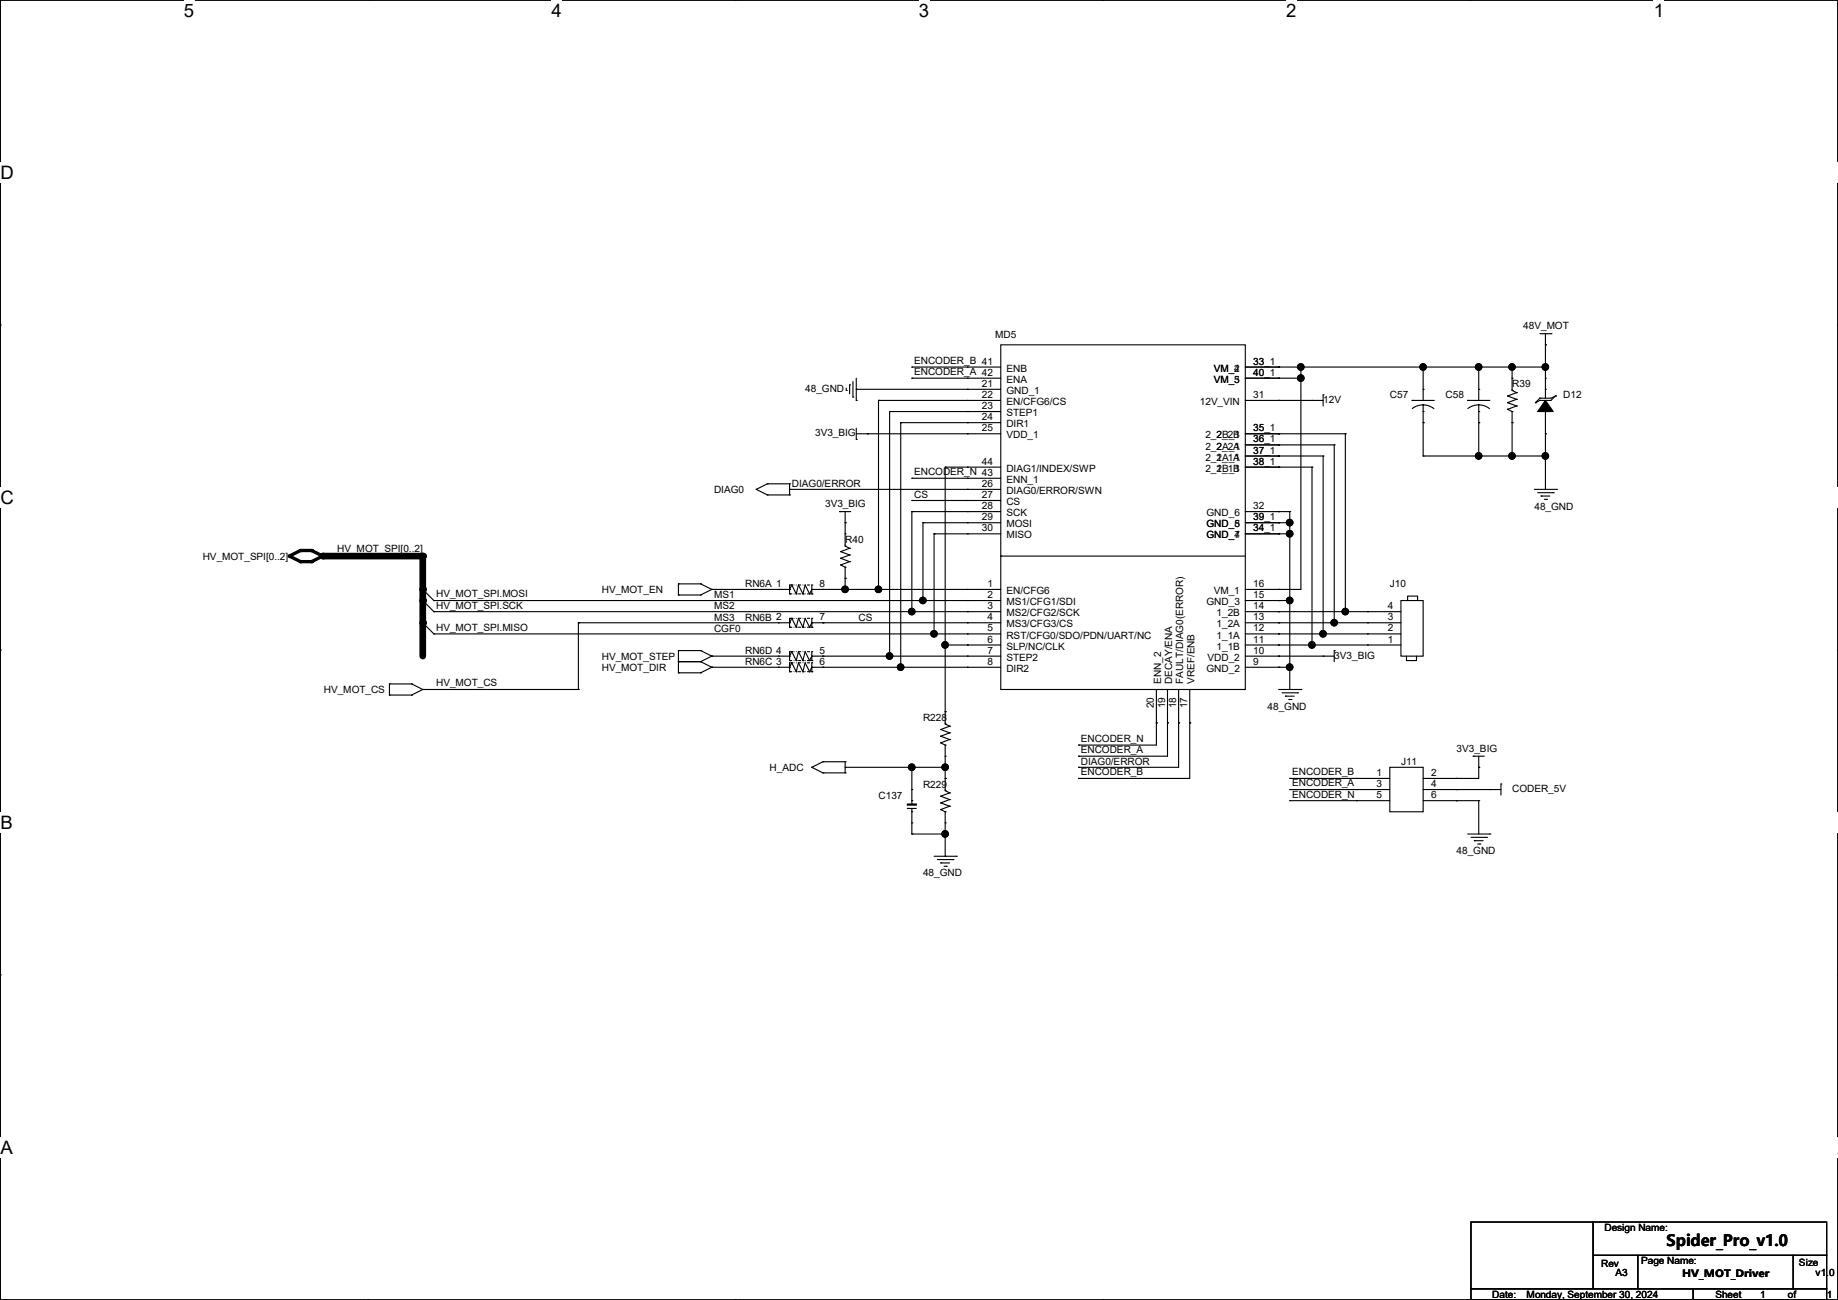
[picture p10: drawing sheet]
<svg xmlns="http://www.w3.org/2000/svg" width="420mm" height="297mm" viewBox="0 0 420 297" stroke-linecap="round" stroke-linejoin="round" font-family="sans-serif">
<path d="M.1 0h419.8v297h-419.8z" fill="none" stroke="#000" stroke-width=".25"/>
<path d="M42 0h2.4v4.8h-2.4z" fill="#fff"/>
<path d="M84 0h.1M84 297h.1" fill="none" stroke="#000" stroke-width=".25"/>
<path d="M126 0h2.4v4.8h-2.4z" fill="#fff"/>
<path d="M168 0h.1M168 297h.1" fill="none" stroke="#000" stroke-width=".25"/>
<path d="M210 0h2.3v4.8h-2.3z" fill="#fff"/>
<path d="M252 0h.1M252 297h.1" fill="none" stroke="#000" stroke-width=".25"/>
<path d="M293.9 0h2.4v4.8h-2.4z" fill="#fff"/>
<path d="M336 0h.1M336 297h.1" fill="none" stroke="#000" stroke-width=".25"/>
<g fill="#fff">
<path d="M377.9 0h2.4v4.8h-2.4z"/>
<path d="M.1 37.1h3v4.8h-3z"/>
<path d="M419.9 37.1l.1 4.8z"/>
<path d="M.1 111.3h3v4.8h-3z"/>
<path d="M419.9 111.3l.1 4.8z"/>
</g>
<path d="M.1 74.3h.1M419.9 74.3h.1" fill="none" stroke="#000" stroke-width=".25"/>
<g fill="#fff">
<path d="M.1 185.6h2.8v4.7h-2.8z"/>
<path d="M419.9 185.6l.1 4.7z"/>
</g>
<path d="M.1 148.5h.1M419.9 148.5h.1" fill="none" stroke="#000" stroke-width=".25"/>
<g fill="#fff">
<path d="M0 259.8h2.9v4.7h-2.9z"/>
<path d="M419.9 259.8h.1v4.7h-.1z"/>
</g>
<g fill="none" stroke="#000" stroke-width=".25">
<path d="M228.7 78.8h55.9v78.7h-55.9zM351.9 76.2h2.5M353.1 78.8h.1M353.1 76.2v14.8M354.4 76.2h.1M193.4 89.2h.1M193.4 88.7v.5M194.1 87.9h.1M194.1 87.9v2.1M194.9 90.7h.1M194.9 87.2v3.5M195.7 91.5h.1"/>
<path d="M195.7 88.9h.1M195.7 86.4v5.1M195.7 97.8v2.6M195.7 99.1h33M195.7 88.9h33M198.2 99.1h.1M200.7 91.5h.1M200.7 91.5h28M200.7 91.5v43.2M203.3 94h.1M203.3 94h25.4M203.3 94v55.9"/>
<path d="M205.8 96.6h.1M205.8 96.6h22.9M205.8 96.6v55.8M208.4 83.9h.1M208.4 86.4h.1M208.4 83.9h20.3M208.4 86.4h20.3M221.1 88.9h.1M221.1 91.5h.1M221.1 94h.1M221.1 96.6h.1M221.1 99.1h.1"/>
<path d="M221.1 83.9h.1M221.1 86.4h.1M284.6 91.5h17.7M284.6 99.1h22.8M284.6 83.9h68.5M284.6 86.4h12.7M292.2 83.9h.1M292.2 99.1h.1M292.2 86.4h.1M292.2 91.5h.1M297.3 83.9h.1M297.3 86.4h.1"/>
<path d="M297.3 83.9v50.8h-12.7M299.8 91.5h.1M302.3 90.2h.1M302.3 90.2v2.6M307.4 99.1h.1M307.4 99.1v40.6M322.7 91.5h.1M322.7 91.5h5M325.2 94h.1M325.2 92.5l-1.1 .1-1.4 .7M325.2 92.5l1.6 .3 .9 .6M325.2 88.9h.1"/>
<path d="M325.2 96.6h.1M325.2 83.9h.1M325.2 83.9v7.6M325.2 92.5v11.7M335.4 91.5h.1M335.4 91.5h5M337.9 94h.1M337.9 92.5l-1.1 .1-1.4 .7M337.9 92.5l1.6 .3 .9 .6M337.9 88.9h.1M337.9 96.6h.1M337.9 83.9h.1"/>
<path d="M337.9 83.9v7.6M337.9 92.5v11.7M344.5 90.5h.1M344.5 92h.1M344.5 93.5h.1M344.5 90.5l2 .7M344.5 92l2 .8M344.5 93.5l1 .5M345.5 94h.1M345.5 89.2h.1M345.5 96.6h.1M345.5 86.4h.1"/>
<path d="M345.5 83.9h.1M345.5 89.2l1 .5M345.5 83.9v5.3M345.5 94v10.2M346.5 89.7h.1M346.5 91.2h.1M346.5 92.8h.1M346.5 89.7l-2 .8M346.5 91.2l-2 .8M346.5 92.8l-2 .7M350.9 92h.1M351.9 91h.1"/>
<path d="M351.9 91.5h.1M351.9 91l-1 1M351.9 91.5l-1 .5M353.1 94h.1M353.1 88.9h.1M353.1 99.1h.1M353.1 86.4h.1M353.1 83.9h.1M353.1 94v17.8M355.4 90.5h.1M355.4 90.5l-1 1h-2.5M355.4 90.5l-1 .5h-2.5"/>
<path d="M172.8 111.8h.1M172.8 111.8l2.5 1.3M175.3 110.5h.1M175.3 113.1h.1M175.3 110.5l-2.5 1.3M175.3 110.5h5.1M175.3 113.1h5.1M180.4 110.5h.1M180.4 113.1h.1M180.4 111.8h.1M180.4 110.5v2.6M180.4 111.8h48.3"/>
<path d="M191.9 116.9h.1M191.9 116.9h2.5M193.1 119.4h.1M193.1 116.9v7.9M195.7 100.4h.1M208.4 109.3h.1M208.4 114.3h.1M208.4 116.9h.1M208.4 116.9h20.3M208.4 116.9v22.8M208.4 114.3h20.3M208.4 109.3h20.3"/>
<path d="M210.9 119.4h.1M210.9 119.4h17.8M210.9 119.4v17.8M216 106.7h.1M216 106.7v58.7M216 106.7h12.7M221.1 111.8h.1M221.1 114.3h.1M221.1 116.9h.1M221.1 119.4h.1M221.1 109.3h.1M221.1 106.7h.1"/>
<path d="M284.6 116.9h10.1M284.6 119.4h10.1M284.6 101.6h20.3M284.6 104.2h17.7M284.6 106.7h15.2M292.2 101.6h.1M292.2 104.2h.1M292.2 106.7h.1M292.2 119.4h.1M292.2 116.9h.1M294.7 116.9h.1M294.7 119.4h.1"/>
<path d="M294.7 116.9v40.6M299.8 106.7h.1M299.8 106.7v40.7M302.3 104.2h.1M302.3 104.2v40.6M304.9 101.6h.1M304.9 101.6v40.7M325.2 104.2h.1M325.2 104.2h27.9M337.9 104.2h.1M345.5 104.2h.1M350.6 111.8h5.1"/>
<path d="M351.4 112.6h3.5M352.1 113.3h.1M352.1 113.3h2.1M352.9 114.1h.5M353.1 104.2h.1M353.4 114.1h.1M354.9 112.6h.1M355.7 111.8h.1M96.6 134.7l2.5 2.5M96.6 137.2l2.5 2.5M99.1 137.2h.1M99.1 139.7h.1"/>
<path d="M99.1 139.7h129.6M99.1 137.2h129.6M155 135.9h.1M155 133.4h.1M155 133.4h5.1M155 135.9h5.1M155 133.4v2.5M160.1 133.4h.1M160.1 135.9h.1M160.1 133.4l2.5 1.3M162.6 134.7h.1M162.6 134.7l-2.5 1.2"/>
<path d="M162.6 134.7h17.8M177.9 134.7h.1M180.4 135.7h.1M180.4 134.7h.1M180.4 133.6v2.1M180.9 133.6h.1M180.9 133.6l1 2.1M180.9 133.6l-.5 1.1M181.9 135.7h.1M181.9 135.7l.6-2.1 1 2.1M183.5 135.7h.1M183.5 135.7l.5-2.1 1 2.1"/>
<path d="M185 135.7h.1M185.5 135.7h.1M185.5 134.7h.1M185.5 133.6v2.1M185.5 134.7l-.5 1M185.5 134.7h43.2M188 134.7h.1M192.1 126h.1M192.1 127.6h.1M192.1 129.1h.1M192.1 126l2 .8M192.1 127.6l2 .7"/>
<path d="M192.1 129.1l1 .5M193.1 129.6h.1M193.1 124.8h.1M193.1 132.1h.1M193.1 122h.1M193.1 134.7h.1M193.1 129.6v5.1M193.1 124.8l1 .5M194.1 125.3h.1M194.1 126.8h.1M194.1 128.3h.1M194.1 125.3l-2 .7"/>
<path d="M194.1 126.8l-2 .8M194.1 128.3l-2 .8M200.7 134.7h.1M208.4 139.7h.1M210.9 137.2h.1M213.4 122h.1M213.4 122h15.3M213.4 122v22.8M221.1 134.7h.1M221.1 137.2h.1M221.1 139.7h.1M221.1 122h.1"/>
<path d="M228.7 127h.1M228.7 127h55.9M284.6 139.7h35.5M284.6 137.2h10.1M284.6 122h10.1M292.2 139.7h.1M292.2 137.2h.1M292.2 134.7h.1M292.2 122h.1M294.7 122h.1M294.7 137.2h.1M307.4 139.7h.1"/>
<path d="M312.5 139.7h.1M320.1 137.2h5.1v12.7h-5.1zM321.6 137.2v-1h2.3v1M89 158.8h.1M89 156.3h.1M89 156.3h5.1M89 158.8h5.1M89 156.3v2.5M94.1 156.3h.1M94.1 158.8h.1M94.1 156.3l2.5 1.2M96.6 157.5h.1"/>
<path d="M96.6 157.5l-2.5 1.3M96.6 157.5h35.6M96.6 142.3l2.5 2.5M99.1 144.8h.1M99.1 144.8h129.6M132.2 142.3h.1M132.2 157.5h.1M132.2 142.3h48.2M132.2 142.3v15.2M155 151.2h.1M155 148.6h.1M155 153.7h.1"/>
<path d="M155 148.6v5.1M155 148.6h5.1M155 151.2h5.1M155 153.7h5.1M160.1 148.6h.1M160.1 151.2h.1M160.1 153.7h.1M160.1 148.6l2.5 1.3M160.1 151.2l2.5 1.2M162.6 149.9h.1M162.6 152.4h.1M162.6 149.9l-2.5 1.3"/>
<path d="M162.6 152.4l-2.5 1.3M162.6 149.9h17.8M162.6 152.4h17.8M177.9 149.9h.1M177.9 142.3h.1M177.9 152.4h.1M180.4 150.9h.1M180.4 149.9h.1M180.4 143.3h.1M180.4 142.3h.1M180.4 153.5h.1M180.4 152.4h.1"/>
<path d="M180.4 141.3v2M180.4 148.9v2M180.4 151.4v2.1M180.9 148.9h.1M180.9 141.3h.1M180.9 151.4h.1M180.9 148.9l1 2M180.9 148.9l-.5 1M180.9 141.3l1 2M180.9 141.3l-.5 1M180.9 151.4l1 2.1M180.9 151.4l-.5 1"/>
<path d="M181.9 150.9h.1M181.9 143.3h.1M181.9 153.5h.1M181.9 150.9l.6-2 1 2M181.9 143.3l.6-2 1 2M181.9 153.5l.6-2.1 1 2.1M183.5 150.9h.1M183.5 143.3h.1M183.5 153.5h.1M183.5 150.9l.5-2 1 2M183.5 143.3l.5-2 1 2M183.5 153.5l.5-2.1 1 2.1"/>
<path d="M185 150.9h.1M185 143.3h.1M185 153.5h.1M185.5 150.9h.1M185.5 149.9h.1M185.5 143.3h.1M185.5 142.3h.1M185.5 153.5h.1M185.5 152.4h.1M185.5 149.9h43.2M185.5 142.3h43.2M185.5 141.3v2"/>
<path d="M185.5 148.9v2M185.5 151.4v2.1M185.5 149.9l-.5 1M185.5 142.3l-.5 1M185.5 152.4h43.2M185.5 152.4l-.5 1.1M188 149.9h.1M188 142.3h.1M188 152.4h.1M203.3 149.9h.1M205.8 152.4h.1M213.4 144.8h.1"/>
<path d="M216 147.4h.1M216 147.4h12.7M221.1 142.3h.1M221.1 144.8h.1M221.1 147.4h.1M221.1 149.9h.1M221.1 152.4h.1M264.2 157.5v12.7h-17.7M266.8 157.5v15.3h-20.3M269.3 157.5v17.8h-22.8M271.9 157.5v20.3h-25.4M284.6 149.9h20.3"/>
<path d="M284.6 147.4h35.5M284.6 144.8h35.5M284.6 142.3h35.5M284.6 152.4h10.1M292.2 152.4h.1M292.2 149.9h.1M292.2 147.4h.1M292.2 144.8h.1M292.2 142.3h.1M292.2 157.5h5.1M292.9 158.3h3.6M293.7 159h.1"/>
<path d="M293.7 159h2M294.5 159.8h.5M294.7 152.4h.1M295 159.8h.1M296.5 158.3h.1M297.3 157.5h.1M299.8 147.4h.1M302.3 149.9h.1M302.3 144.8h.1M304.9 148.6h.1M304.9 142.3h.1M304.9 148.6v2.6"/>
<path d="M312.5 147.4h.1M312.5 144.8h.1M312.5 142.3h.1M321.4 149.9v1h2.3v-1M185.5 175.3h.1M185.5 175.3l2.5 1.3M188 174h.1M188 176.6h.1M188 174l-2.5 1.3M188 174h5.1M188 176.6h5.1M193.1 174h.1"/>
<path d="M193.1 176.6h.1M193.1 175.3h.1M193.1 174v2.6M193.1 175.3h22.9M208.4 175.3h.1M208.4 175.3v8.4M215 166.7h.1M215 168.2h.1M215 169.7h.1M215 166.7l2 .7M215 168.2l2 .8M215 169.7l1 .5"/>
<path d="M216 170.2h.1M216 165.4h.1M216 172.8h.1M216 162.6h.1M216 177.8h.1M216 175.3h.1M216 165.4l1 .5M216 170.2v10.4M217 165.9h.1M217 167.4h.1M217 169h.1M217 165.9l-2 .8"/>
<path d="M217 167.4l-2 .8M217 169l-2 .7M246.5 170.2h.1M246.5 172.8h.1M246.5 175.3h.1M246.5 177.8h.1M264.2 165.1h.1M266.8 165.1h.1M269.3 165.1h.1M271.9 165.1h.1M294.7 177.8h.1M294.7 177.8h22.9"/>
<path d="M310 177.8h.1M317.6 175.3h7.6v10.2h-7.6zM332.8 177.8h.1M336.6 172.8h.1M336.6 172.8h2.6M337.9 175.3h.1M337.9 172.8v5h-12.7M343 179.1h.1M343 179.1v2.6M207.3 184.7h.1M207.3 184.7h2.1M208.4 185.5h.1"/>
<path d="M208.4 182.9h.1M208.4 180.4h.1M208.4 188h.1M208.4 190.5h.1M208.4 190.5h7.6M208.4 184.7v5.8M213.4 195.6h5.1M214.2 196.4h3.6M215 197.1h.1M215 181.9h.1M215 183.4h.1M215 185h.1"/>
<path d="M215 197.1h2M215 181.9l2 .8M215 183.4l2 .8M215 185l1 .5M215.7 197.9h.5M216 185.5h.1M216 180.6h.1M216 188h.1M216 190.5h.1M216 195.6h.1M216 185.5v10.1M216 180.6l1 .5"/>
<path d="M216.2 197.9h.1M217 181.1h.1M217 182.7h.1M217 184.2h.1M217 181.1l-2 .8M217 182.7l-2 .7M217 184.2l-2 .8M217.8 196.4h.1M218.5 195.6h.1M294.7 180.4h.1M294.7 182.9h.1M294.7 180.4h22.9"/>
<path d="M294.7 182.9h22.9M310 180.4h.1M310 182.9h.1M325.2 180.4h17.8M325.2 182.9h12.7M332.8 180.4h.1M332.8 182.9h.1M335.4 190.5h5M336.1 191.3h3.6M336.9 192.1h.1M336.9 192.1h2M337.7 192.8h.5"/>
<path d="M337.9 182.9h.1M337.9 182.9v7.6M338.2 192.8h.1M339.7 191.3h.1M340.4 180.4h.1M340.4 190.5h.1M.1 222.7h.1M419.9 222.7h.1M336.1 279.2h28v15.2h-28zM364.1 279.2h53.3v7.6h-53.3zM336.1 294.4h50.8v2.6h-50.8zM364.1 286.8h10.1v7.6h-10.1z"/>
<path d="M374.2 286.8h35.6v7.6h-35.6zM386.9 294.4h30.5v2.6h-30.5zM409.8 286.8h7.6v7.6h-7.6z"/>
</g>
<path d="M66.1 127l2.6-1.2h2.5l2.5 1.2-2.5 1.3h-2.5z" fill="none" stroke="#000" stroke-width=".76"/>
<g fill="#000">
<circle cx="66.1" cy="127" r=".38"/>
<circle cx="68.7" cy="128.3" r=".38"/>
<circle cx="68.7" cy="125.8" r=".38"/>
<circle cx="71.2" cy="125.8" r=".38"/>
<circle cx="71.2" cy="128.3" r=".38"/>
<circle cx="73.7" cy="127" r=".38"/>
<circle cx="73.7" cy="127" r=".76"/>
<circle cx="96.6" cy="134.7" r=".76"/>
<circle cx="96.6" cy="137.2" r=".76"/>
<circle cx="96.6" cy="127" r=".76"/>
<circle cx="96.6" cy="142.3" r=".76"/>
</g>
<g fill="#000" stroke="#000" stroke-width=".25">
<path d="M353.1 91.5l1.8 2.5h-3.5z" fill-rule="evenodd"/>
<path d="M207.3 183.7h2.1v.2h-2.1z" fill-rule="evenodd"/>
<circle cx="297.2" cy="86.4" r=".74"/>
<circle cx="297.2" cy="83.8" r=".74"/>
<circle cx="325.2" cy="83.8" r=".74"/>
<circle cx="337.9" cy="83.8" r=".74"/>
<circle cx="345.5" cy="83.8" r=".74"/>
<circle cx="353.1" cy="83.8" r=".74"/>
<circle cx="294.7" cy="119.4" r=".74"/>
<circle cx="337.9" cy="104.2" r=".74"/>
<circle cx="345.5" cy="104.2" r=".74"/>
<circle cx="353.1" cy="104.2" r=".74"/>
<circle cx="193.1" cy="134.6" r=".74"/>
<circle cx="200.7" cy="134.6" r=".74"/>
<circle cx="208.3" cy="139.7" r=".74"/>
<circle cx="210.9" cy="137.2" r=".74"/>
<circle cx="294.7" cy="137.2" r=".74"/>
<circle cx="294.7" cy="121.9" r=".74"/>
<circle cx="307.4" cy="139.7" r=".74"/>
<circle cx="203.3" cy="149.9" r=".74"/>
<circle cx="205.8" cy="152.4" r=".74"/>
<circle cx="213.4" cy="144.8" r=".74"/>
<circle cx="216" cy="147.3" r=".74"/>
<circle cx="294.7" cy="152.4" r=".74"/>
<circle cx="299.8" cy="147.3" r=".74"/>
<circle cx="302.3" cy="144.8" r=".74"/>
<circle cx="304.9" cy="142.3" r=".74"/>
<circle cx="208.3" cy="175.3" r=".74"/>
<circle cx="216" cy="175.3" r=".74"/>
<circle cx="216" cy="190.5" r=".74"/>
</g>
<g fill="none" stroke="#000" stroke-width=".25" stroke-dasharray=".5 .5 0 .5 0 .5">
<path d="M180.4 133.6h5.1M180.4 135.7h5.1M185.5 133.6h.1M185.5 135.7h.1M180.4 148.9h5.1M180.4 150.9h5.1M180.4 141.3h5.1M180.4 143.3h5.1M180.4 151.4h5.1M180.4 153.5h5.1M185.5 148.9h.1M185.5 150.9h.1"/>
<path d="M185.5 141.3h.1M185.5 143.3h.1M185.5 151.4h.1M185.5 153.5h.1"/>
</g>
<path d="M73.7 127h22.9v22.9" fill="none" stroke="#000" stroke-width="1.5"/>
<g font-size="4.2">
<text x="42" y="3.9">5</text>
<text x="126" y="3.9">4</text>
<text x="210" y="3.9">3</text>
<text x="293.9" y="3.9">2</text>
<text x="377.9" y="3.9">1</text>
<text x=".1" y="40.9">D</text>
<text x=".1" y="115.1">C</text>
<text x=".1" y="189.4">B</text>
<text x=".1" y="263.6">A</text>
<text x="419.9" y="263.6">A</text>
</g>
<text font-size="3.6" x="380.8" y="284.7">Spider_Pro_v1.0</text>
<g font-size="2.3">
<text x="227.4" y="77.3">MD5</text>
<text x="348.1" y="75.3">48V_MOT</text>
<text x="208.9" y="83.1">ENCODER_B 41</text>
<text x="286.4" y="83.3">33</text>
<text x="286.4" y="83.3">33_1</text>
<text x="184" y="89.5">48_GND</text>
<text x="208.9" y="85.7">ENCODER_A 42</text>
<text x="224.4" y="88.4">21</text>
<text x="230" y="84.9">ENB</text>
<text x="230" y="87.5">ENA</text>
<text x="277.3" y="84.9">VM_2</text>
<text x="277.3" y="87.5">VM_3</text>
<text x="277.3" y="87.5">VM_5</text>
<text x="277.3" y="84.9">VM_4</text>
<text x="286.4" y="85.9">40</text>
<text x="286.4" y="85.9">40_1</text>
<text x="345.5" y="88.5">R39</text>
<text x="224.4" y="90.9">22</text>
<text x="224.4" y="93.5">23</text>
<text x="230" y="90">GND_1</text>
<text x="230" y="92.5">EN/CFG6/CS</text>
<text x="230" y="95.1">STEP1</text>
<text x="274.2" y="92.5">12V_VIN</text>
<text x="286.4" y="90.9">31</text>
<text x="302.4" y="92">12V</text>
<text x="317.6" y="91">C57</text>
<text x="330.3" y="91">C58</text>
<text x="357.2" y="91">D12</text>
<text x="186.3" y="99.7">3V3_BIG</text>
<text x="224.4" y="96">24</text>
<text x="224.4" y="98.6">25</text>
<text x="230" y="97.6">DIR1</text>
<text x="230" y="100.2">VDD_1</text>
<text x="275.4" y="100.2">2_2B_1</text>
<text x="278" y="100.2">2_2B</text>
<text x="286.4" y="98.6">35</text>
<text x="286.4" y="101.1">36</text>
<text x="286.4" y="98.6">35_1</text>
<text x="286.4" y="101.1">36_1</text>
<text x="224.4" y="106.2">44</text>
<text x="230" y="107.8">DIAG1/INDEX/SWP</text>
<text x="275.4" y="102.7">2_2A_1</text>
<text x="275.4" y="105.2">2_1A_1</text>
<text x="275.4" y="107.8">2_1B_1</text>
<text x="278" y="102.7">2_2A</text>
<text x="278" y="105.2">2_1A</text>
<text x="278" y="107.8">2_1B</text>
<text x="286.4" y="103.6">37</text>
<text x="286.4" y="106.2">38</text>
<text x="286.4" y="103.6">37_1</text>
<text x="286.4" y="106.3">38_1</text>
<text x="163.2" y="112.6">DIAG0</text>
<text x="180.9" y="111.3">DIAG0/ERROR</text>
<text x="208.9" y="108.5">ENCODER_N 43</text>
<text x="208.9" y="113.8">CS</text>
<text x="224.4" y="111.3">26</text>
<text x="224.4" y="113.8">27</text>
<text x="230" y="112.9">DIAG0/ERROR/SWN</text>
<text x="230" y="110.3">ENN_1</text>
<text x="188.6" y="115.9">3V3_BIG</text>
<text x="224.4" y="116.3">28</text>
<text x="224.4" y="118.9">29</text>
<text x="230" y="115.4">CS</text>
<text x="230" y="117.9">SCK</text>
<text x="275.7" y="117.9">GND_6</text>
<text x="286.4" y="118.9">39</text>
<text x="286.4" y="116.3">32</text>
<text x="286.4" y="118.9">39_1</text>
<text x="350.6" y="116.4">48_GND</text>
<text x="193.1" y="124">R40</text>
<text x="224.4" y="121.4">30</text>
<text x="230" y="120.5">MOSI</text>
<text x="230" y="123">MISO</text>
<text x="275.7" y="123">GND_4</text>
<text x="275.7" y="120.5">GND_5</text>
<text x="275.7" y="123">GND_7</text>
<text x="275.7" y="120.5">GND_8</text>
<text x="286.4" y="121.4">34</text>
<text x="286.4" y="121.4">34_1</text>
<text x="46.3" y="127.8">HV_MOT_SPI[0..2]</text>
<text x="77.1" y="126.1">HV_MOT_SPI[0..2]</text>
<text x="99.7" y="136.5">HV_MOT_SPI.MOSI</text>
<text x="137.5" y="135.5">HV_MOT_EN</text>
<text x="163.2" y="136.7">MS1</text>
<text x="170.3" y="134.2">RN6A 1</text>
<text x="187.3" y="134.1">8</text>
<text x="225.7" y="134.1">1</text>
<text x="225.7" y="136.7">2</text>
<text x="230" y="135.7">EN/CFG6</text>
<text x="277.3" y="135.7">VM_1</text>
<text x="286.4" y="136.7">15</text>
<text x="286.4" y="134.1">16</text>
<text x="317.6" y="134.2">J10</text>
<text x="99.7" y="139">HV_MOT_SPI.SCK</text>
<text x="163.2" y="139.2">MS2</text>
<text x="163.2" y="141.8">MS3</text>
<text x="170.3" y="141.8">RN6B 2</text>
<text x="187.3" y="141.7">7</text>
<text x="196.2" y="141.8">CS</text>
<text x="225.7" y="139.2">3</text>
<text x="225.7" y="141.7">4</text>
<text x="230" y="138.3">MS1/CFG1/SDI</text>
<text x="230" y="140.8">MS2/CFG2/SCK</text>
<text x="230" y="143.3">MS3/CFG3/CS</text>
<text x="275.7" y="138.3">GND_3</text>
<text x="278" y="143.3">1_2A</text>
<text x="278" y="140.8">1_2B</text>
<text x="286.4" y="141.7">13</text>
<text x="286.4" y="139.2">14</text>
<text x="317.1" y="141.7">3</text>
<text x="317.1" y="139.2">4</text>
<text x="99.7" y="144.1">HV_MOT_SPI.MISO</text>
<text x="163.2" y="144.3">CGF0</text>
<text x="170.3" y="149.4">RN6D 4</text>
<text x="187.3" y="149.4">5</text>
<text x="225.7" y="144.3">5</text>
<text x="225.7" y="146.8">6</text>
<text x="225.7" y="149.4">7</text>
<text x="230" y="145.9">RST/CFG0/SDO/PDN/UART/NC</text>
<text x="230" y="148.4">SLP/NC/CLK</text>
<text x="278" y="148.4">1_1B</text>
<text x="278" y="145.9">1_1A</text>
<text x="286.4" y="149.4">10</text>
<text x="286.4" y="146.8">11</text>
<text x="286.4" y="144.3">12</text>
<text x="317.1" y="146.8">1</text>
<text x="317.1" y="144.3">2</text>
<text x="137.5" y="150.7">HV_MOT_STEP</text>
<text x="137.5" y="153.2">HV_MOT_DIR</text>
<text x="170.3" y="152">RN6C 3</text>
<text x="187.3" y="151.9">6</text>
<text x="225.7" y="151.9">8</text>
<text x="230" y="151">STEP2</text>
<text x="230" y="153.5">DIR2</text>
<text x="275.7" y="153.5">GND_2</text>
<text x="275.9" y="151">VDD_2</text>
<text x="286.4" y="151.9">9</text>
<text x="304.9" y="150.5">3V3_BIG</text>
<text x="74" y="158.3">HV_MOT_CS</text>
<text x="99.7" y="156.8">HV_MOT_CS</text>
<text x="263.7" y="161.8" transform="rotate(-90 263.7 161.8)">20</text>
<text x="265.3" y="156.2" transform="rotate(-90 265.3 156.2)">ENN_2</text>
<text x="266.2" y="161.8" transform="rotate(-90 266.2 161.8)">19</text>
<text x="267.8" y="156.2" transform="rotate(-90 267.8 156.2)">DECAY/ENA</text>
<text x="268.8" y="161.8" transform="rotate(-90 268.8 161.8)">18</text>
<text x="270.4" y="156.2" transform="rotate(-90 270.4 156.2)">FAULT/DIAG0(ERROR)</text>
<text x="271.3" y="161.8" transform="rotate(-90 271.3 161.8)">17</text>
<text x="272.9" y="156.2" transform="rotate(-90 272.9 156.2)">VREF/ENB</text>
<text x="210.9" y="164.7">R228</text>
<text x="289.7" y="162.1">48_GND</text>
<text x="247" y="169.5">ENCODER_N</text>
<text x="247" y="172">ENCODER_A</text>
<text x="332.8" y="171.8">3V3_BIG</text>
<text x="175.9" y="176.1">H_ADC</text>
<text x="210.9" y="179.9">R229</text>
<text x="247" y="174.8">DIAG0/ERROR</text>
<text x="247" y="177.1">ENCODER_B</text>
<text x="295.3" y="177.1">ENCODER_B</text>
<text x="295.3" y="179.7">ENCODER_A</text>
<text x="314.6" y="177.3">1</text>
<text x="314.6" y="179.8">3</text>
<text x="320.1" y="174.8">J11</text>
<text x="327" y="177.3">2</text>
<text x="327" y="179.8">4</text>
<text x="200.8" y="182.5">C137</text>
<text x="295.3" y="182.2">ENCODER_N</text>
<text x="314.6" y="182.4">5</text>
<text x="327" y="182.4">6</text>
<text x="345.5" y="180.9">CODER_5V</text>
<text x="332.8" y="195.2">48_GND</text>
<text x="210.9" y="200.2">48_GND</text>
<text x="366.6" y="281.3">Design Name:</text>
<text x="365.9" y="289.4">Rev</text>
<text x="369.2" y="291.4">A3</text>
<text x="375" y="288.9">Page Name:</text>
<text x="384.4" y="291.8">HV_MOT_Driver</text>
<text x="411.1" y="289.1">Size</text>
<text x="414.9" y="291.4">v1.0</text>
<text x="341" y="296.5">Date:</text>
<text x="348.8" y="296.5">Monday, September 30, 2024</text>
<text x="392" y="296.5">Sheet</text>
<text x="402.2" y="296.5">1</text>
<text x="408.5" y="296.5">of</text>
<text x="417.4" y="296.5">1</text>
</g>
</svg>
